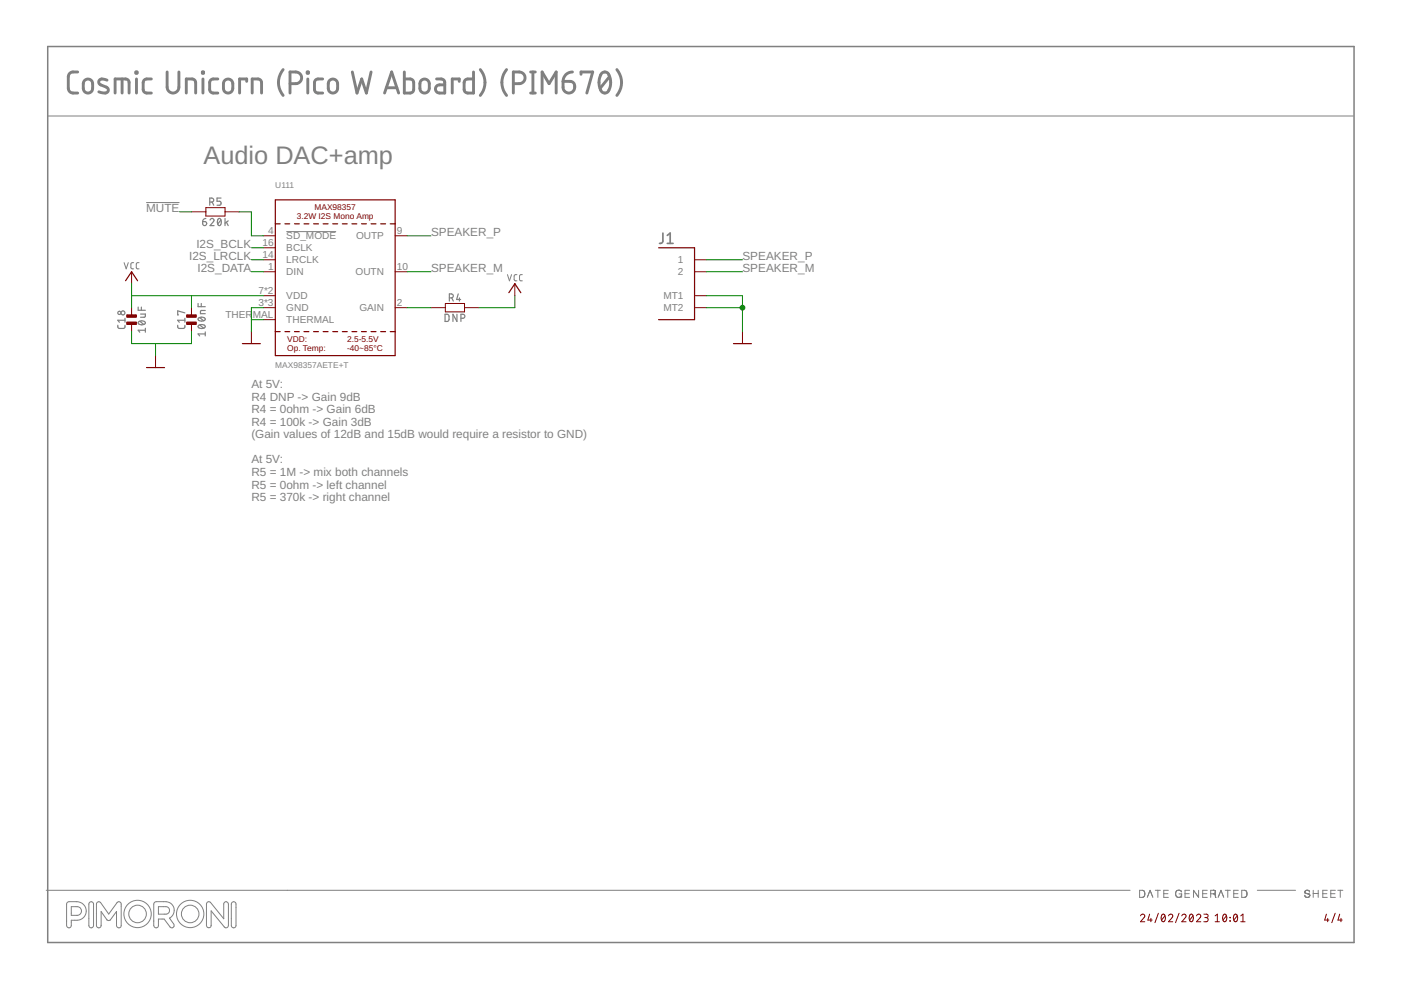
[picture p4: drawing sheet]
<svg xmlns="http://www.w3.org/2000/svg" width="297mm" height="210mm" viewBox="0 0 297 210" stroke-linecap="round" stroke-linejoin="round" font-family="sans-serif">
<g fill="none" stroke="#808080" stroke-width=".21">
<path d="M10.1 24.6h276.8M26.3 55.7l.5 1.3 .4-1.3M28.3 55.7h-.4l-.2 .3 .1 .8 .5 .2M29.5 55.7h-.5l-.1 .3v.8l.6 .2M31 42.9h7.1M60.7 49.1h10.6M107.6 58.2l.4 1.3 .5-1.3M109.6 58.2l-.4 .1-.2 .2 .1 .9 .5 .1M110.7 58.2l-.4 .1-.1 .2v.9l.5 .1M9.8 188.8h229.8M14.2 191.4l.4-.2a3.9 3.9 0 0 1 2.8 .3 1.96 1.96 0 0 1 .8 2.2 1.96 1.96 0 0 1-1.9 1.4h-1.2v1.1a.5 .5 0 0 1-.5 .5 .5 .5 0 0 1-.5-.5zM15.1 192.2h1.3a.92 .92 0 0 1 .9 1 .92 .92 0 0 1-.9 .9h-1.3z"/>
<path d="M18.9 191.4a.5 .5 0 0 1 .6-.2 .5 .5 0 0 1 .3 .5v4.5a.5 .5 0 0 1-.5 .5 .5 .5 0 0 1-.5-.5zM20.6 191.4l.4-.2 .3 .1 1.8 2.5 1.7-2.4a.49 .49 0 0 1 .6-.2 .49 .49 0 0 1 .3 .5v4.5a.5 .5 0 0 1-.5 .5 .5 .5 0 0 1-.5-.5v-2.9l-1.3 1.7-.3 .2-.4-.1-1.3-1.8v2.9a.5 .5 0 0 1-.5 .5 .5 .5 0 0 1-.5-.5zM32.7 191.4l.4-.2h2.1a1.85 1.85 0 0 1 1.7 1.4 1.85 1.85 0 0 1-1 2.1l.9 1.2a.5 .5 0 0 1 0 .7 .5 .5 0 0 1-.7 0l-1.3-1.7h-1.2v1.3a.5 .5 0 0 1-.5 .5 .5 .5 0 0 1-.5-.5zM33.6 192.2h1.6a.79 .79 0 0 1 .7 .8 .79 .79 0 0 1-.7 .8h-1.6zM44 191.3l.3-.1 .3 .1 2.8 3.5v-3.1a.5 .5 0 0 1 .6-.5 .5 .5 0 0 1 .4 .5v4.5l-.1 .4-.3 .1-.4-.1-2.8-3.5v3.1a.5 .5 0 0 1-.5 .5 .5 .5 0 0 1-.5-.5v-4.5zM49.1 191.4a.5 .5 0 0 1 .6-.2 .5 .5 0 0 1 .3 .5v4.5a.5 .5 0 0 1-.5 .5 .5 .5 0 0 1-.5-.5zM241.6 188.8h.6a.87 .87 0 0 1 .4 1.2l-.3 .2-.7 .1zM242.6 189v.1M243.2 190.3l.6-1.5 .6 1.5M244.9 188.8h1.1M245.5 188.8v1.5M246.7 189.5h.9"/>
<path d="M247.7 188.8h-1v1.5h1M250 189.5h.5M250.2 188.8h.1M250.4 188.9v.1M250.5 189.1a.72 .72 0 0 0-1-.2 .72 .72 0 0 0-.1 1.1 .72 .72 0 0 0 1 .1l.1-.6M250.5 189.5v.8M251.2 189.5h.9M252.2 188.8h-1v1.5h1M254.1 188.8v1.5l-1.1-1.5v1.5M255 189.5h.9M256 188.8h-1v1.5h1M257.3 189.5h.1"/>
<path d="M257.4 189.5h.1M257.5 189.5h-.8M257.5 189.5l.1 .2 .1 .5M257.5 188.8h.1M257.5 189.5h.1M257.6 188.8h.1M257.6 189.6h.1M257.6 189.7h.1M257.7 188.9v.4l-.2 .1M257.7 190h.1M257.7 189.3l-.2 .2M257.7 189l-.1-.2h-.9v1.5"/>
<path d="M257.7 190.2l.1 .1M257.7 190.2h.1M258.3 190.3l.6-1.5 .6 1.5M259.8 188.8h1.1M260.3 188.8v1.5M261.6 189.5h.9M262.6 188.8h-1v1.5h1M263.3 188.8h.6a.85 .85 0 0 1 .2 1.4l-.8 .1zM266.6 188.8h8.1M276.6 189.8l.2 .4M276.7 189.3l1 .4M276.7 189.3h.1"/>
<path d="M276.8 189.4h.1M276.9 188.8h-.1M276.9 188.8h.1M276.9 189.4h.1M277 188.8h.1M277 188.8l-.3 .2v.3M277 188.8a.46 .46 0 0 1 .6 .3M277 189.4l.1 .1M277.2 189.5h.1M277.4 189.5l.1 .1M277.5 189.6h.1M277.6 189.7l.1 .3"/>
<path d="M277.6 190l-.3 .3-.5-.2M277.7 190h-.1M278.4 188.8v1.5M278.4 189.4h1.1M279.5 188.8v1.5M280.5 189.5h.8M281.4 188.8h-.9v1.5h.9M282.2 189.5h.8M283.1 188.8h-.9v1.5h.9M283.6 188.8h1.1M284.2 188.8v1.5"/>
<circle cx="29.2" cy="193.8" r="2.9"/>
<circle cx="29.2" cy="193.8" r="1.86"/>
<circle cx="40.3" cy="193.8" r="2.9"/>
<circle cx="40.3" cy="193.8" r="1.86"/>
</g>
<path d="M10.1 9.9h277v189.9h-277z" fill="none" stroke="#808080" stroke-width=".32"/>
<g fill="none" stroke="#808080" stroke-width=".25">
<path d="M43 47h.5a.42 .42 0 0 1 .3 .5 .42 .42 0 0 1-.4 .3 .42 .42 0 0 1-.4-.4zM43.6 46.3l-.4 .1-.2 .6M44.5 42.8h.4a.42 .42 0 0 0 .4-.4 .42 .42 0 0 0-.4-.4h-.4v1.5M44.5 46.7a.41 .41 0 0 1 .6-.4 .41 .41 0 0 1 .2 .7l-.8 .8h.9M45 42.8l.3 .7M46.3 46.4l.2-.1a.9 .9 0 0 1 0 1.5 .96 .96 0 0 1-.2-1.4zM46.8 46.7l-.6 .8M46.9 42h-.9v.7h.5a.43 .43 0 0 1 .4 .4 .43 .43 0 0 1-.4 .4h-.5M47.7 46.3v1.5M48 47.1l.4 .7M48.4 46.8l-.7 .5M25 69v.4l.3 .2h1l.2-.2v-.4"/>
<path d="M26.5 67.9h-1.5l.3 .4M26.5 67.5v.8M29.3 65.1v.7h1.5M29.4 68.2a.84 .84 0 0 1 1.4 .4 .97 .97 0 0 1-1.5-.1zM29.6 68.1l.9 .7M29.8 66.6h1v.5l-.2 .2h-.8M30 65.1v.7M30.8 70h-1.5l.3 .4M30.8 69.6v.8M37.7 69v.4l.3 .2h1l.2-.2v-.4M39.2 67.5v.8M39.2 66.3l-1.5-.4v.9h.1"/>
<path d="M39.2 67.9h-1.5l.3 .4M42 64.3v.7h1.5M42.1 69a.84 .84 0 0 1 1.4 .4 .97 .97 0 0 1-1.5-.2zM42.1 67.4a.84 .84 0 0 1 1.4 .4 .97 .97 0 0 1-1.5-.1zM42.3 68.9l.9 .7M42.3 67.3l.9 .7M42.7 64.3v.7M43.5 65.8h-.8l-.2 .3v.4h1M43.5 70.8h-1.5l.3 .4M43.5 70.4v.8M94.4 66.6l.6 .1 .2 .2v.8l-.2 .4-.6 .1zM95.3 63.2h.4a.42 .42 0 0 0 .4-.5 .42 .42 0 0 0-.4-.4h-.4v1.5"/>
<path d="M95.8 63.2l.3 .6M96.9 66.6v1.6l-.9-1.6v1.6M97.2 62.3l-.4 1.2h.9M97.4 63.2v.6M97.7 67.5h.4a.42 .42 0 0 0 .5-.4 .42 .42 0 0 0-.5-.5h-.4v1.6"/>
<circle cx="25.3" cy="66.3" r=".34"/>
<circle cx="26.1" cy="66.3" r=".43"/>
</g>
<path d="M140.5 49.4v1.9l-.2 .3h-.5M141.5 51.6h1.2M141.5 49.9l.6-.5v2.2" fill="none" stroke="#808080" stroke-width=".36"/>
<g fill="none" stroke="#800000" stroke-width=".21">
<path d="M27.9 57.6v2.6M40.6 44.9h3M43.6 44h4.1v1.8h-4.1zM47.7 44.9h3.1M55.8 50h2.6M55.8 52.5h2.6M55.8 55.1h2.6M55.8 57.6h2.6M83.8 50h2.5M83.8 57.6h2.5M147.3 55.1h2.5M147.3 57.6h2.5"/>
<path d="M27.9 65.2v1.7M27.9 68.7v1.6M33 75.4v2.5M40.6 65.2v1.7M40.6 68.7v1.6M53.3 70.3v2.6M55.8 62.7h2.6M55.8 65.2h2.6M55.8 67.8h2.6M83.8 65.2h2.5M91.4 65.2h3M94.4 64.3h4.1v1.8h-4.1z"/>
<path d="M98.5 65.2h3M109.2 60.2v2.5M147.3 62.7h2.5M147.3 65.2h2.5M157.4 70.3v2.6M241.8 194.2a.44 .44 0 0 1 .6-.4 .44 .44 0 0 1 .2 .7l-.8 .9h.9M243.7 193.8l-.3 1.3h.9M244 194.7v.7M245.6 193.6l-.7 2M246.4 193.9l.2-.1a.93 .93 0 0 1 0 1.6 .98 .98 0 0 1-.2-1.5zM247 194.2l-.7 .9M247.8 194.2a.44 .44 0 0 1 .6-.4 .44 .44 0 0 1 .1 .7l-.7 .9h.8"/>
<path d="M250 193.6l-.8 2M250.6 194.2a.44 .44 0 0 1 .6-.4 .44 .44 0 0 1 .1 .7l-.7 .9h.9M252.3 193.9l.3-.1a.95 .95 0 0 1 0 1.6 1 1 0 0 1-.3-1.5zM252.9 194.2l-.7 .9M253.7 194.2a.45 .45 0 0 1 .6-.4 .45 .45 0 0 1 .2 .7l-.8 .9h.9M255.2 193.8h.6a.36 .36 0 0 1 .4 .4 .36 .36 0 0 1-.4 .3h-.4M255.7 194.5a.44 .44 0 0 1 .5 .5 .44 .44 0 0 1-.5 .4h-.5M257.6 195.4h1M257.6 194.2l.5-.4v1.6M259.4 193.9l.3-.1a.95 .95 0 0 1 0 1.6 1 1 0 0 1-.3-1.5zM260 194.2l-.7 .9M260.8 194.5l.1 .1z"/>
<path d="M260.8 195.2l.1 .1zM261.7 193.9l.3-.1a.95 .95 0 0 1 0 1.6 1 1 0 0 1-.3-1.5zM262.3 194.2l-.7 .9M263.1 195.4h.9M263.1 194.2l.4-.4v1.6M281.2 193.8l-.3 1.3h.9M281.5 194.7v.7M283.1 193.6l-.7 2M284 193.8l-.3 1.3h.9M284.3 194.7v.7"/>
</g>
<g fill="none" stroke="#800000" stroke-width=".25">
<path d="M26.6 59.5l1.3-1.9 1.3 1.9M58.4 47.5h1M58.4 42.4h25.4v33h-25.4zM60.4 47.5h1M62.4 47.5h1.1M64.5 47.5h1M66.5 47.5h1M68.5 47.5h1.1M70.5 47.5h1.1M72.6 47.5h1M74.6 47.5h1M76.6 47.5h1.1"/>
<path d="M78.7 47.5h1M80.7 47.5h1M82.7 47.5h1.1M139.6 52.5h7.7v15.3h-7.7M31.1 77.9h3.8M51.4 72.9h3.8M58.4 70.3h1M60.4 70.3h1M62.4 70.3h1.1M64.5 70.3h1M66.5 70.3h1M68.5 70.3h1.1"/>
<path d="M70.5 70.3h1.1M72.6 70.3h1M74.6 70.3h1M76.6 70.3h1.1M78.7 70.3h1M80.7 70.3h1M82.7 70.3h1.1M107.9 62.1l1.3-1.9 1.2 1.9M155.5 72.9h3.8"/>
</g>
<g fill="#800000" stroke="#800000" stroke-width=".21">
<path d="M39.6 66.8h2v.5h-2z"/>
<path d="M39.6 68.3h2v.5h-2z"/>
<path d="M26.9 66.8h2v.5h-2z"/>
<path d="M26.9 68.3h2v.5h-2z"/>
</g>
<g fill="none" stroke="#008000" stroke-width=".21">
<path d="M38.1 44.9h2.5M50.8 44.9h2.5v5.1h2.5M53.3 52.5h2.5M53.3 57.6h2.5M53.3 55.1h2.5M86.3 57.6h5.1M86.3 50h5.1M149.8 57.6h7.6M149.8 55.1h7.6M27.9 60.2v5M27.9 70.3v2.6h12.7v-2.6M27.9 62.7h27.9"/>
<path d="M33 72.9v2.5M40.6 62.7v2.5M53.3 67.8h2.5M55.8 65.2h-2.5v5.1M86.3 65.2h5.1M109.2 62.7v2.5h-7.7M149.8 65.2h7.6M149.8 62.7h7.6v7.6"/>
</g>
<circle cx="157.4" cy="65.2" r=".51" fill="#008000" stroke="#008000" stroke-width=".21"/>
<g fill="none" stroke="#808080" stroke-width=".61">
<path d="M16.5 15.3h-1.3l-.4 .3-.3 .4v2.7l.3 .7a1.84 1.84 0 0 0 1.7 .3M18 17a1 1 0 0 1 1.1-.2 1 1 0 0 1 .5 .9 1.82 1.82 0 0 1-.3 1.8 1 1 0 0 1-1.1 .1 1 1 0 0 1-.5-.9 1.74 1.74 0 0 1 .3-1.7zM22.7 17l-.7-.2a.71 .71 0 0 0-.8 .1 .71 .71 0 0 0-.2 .8l.3 .3 1.3 .5a.65 .65 0 0 1 .4 .7 .65 .65 0 0 1-.7 .5l-1.3-.2M24.4 19.7v-3h2.2l.6 .4 .2 .4v2.2M25.9 16.7v3M28.8 15.3h.3v.2h-.3zM28.9 16.7v3M32.1 16.7l-1.2 .1-.4 .3-.1 .4v1.5l.1 .4 .4 .3h1.2M35.4 15.3v3.2a1.25 1.25 0 0 0 1.3 1.2 1.25 1.25 0 0 0 1.2-1.2v-3.2M39.5 19.7v-3h1.2l.6 .4 .2 .4v2.2M42.9 15.3h.3v.2h-.3zM43 16.7v3"/>
<path d="M46.2 16.7l-1.2 .1-.4 .3-.2 .4v1.5l.2 .4 .4 .3h1.2M47.7 17a1 1 0 0 1 1.1-.2 1 1 0 0 1 .6 .9 1.82 1.82 0 0 1-.4 1.8 1 1 0 0 1-1 .1 1 1 0 0 1-.6-.9 1.74 1.74 0 0 1 .3-1.7zM52.3 17.3v-.6h-1.5v3M53.5 19.7v-3h1.2l.6 .4 .2 .4v2.2M60 14.8a4.3 4.3 0 0 0 0 5.4M61.5 17.7a2.18 2.18 0 0 0 2-.3 1.23 1.23 0 0 0 .4-1.3 1.23 1.23 0 0 0-1.2-.8h-1.2v4.4M65.1 15.3h.3v.2h-.3zM65.3 16.7v3M68.4 16.7l-1.2 .1-.4 .3-.1 .4v1.5l.1 .4 .4 .3h1.2M69.9 17a1 1 0 0 1 1.1-.2 1 1 0 0 1 .6 .9 1.73 1.73 0 0 1-.4 1.8 .99 .99 0 0 1-1 .1 .99 .99 0 0 1-.6-.9 1.74 1.74 0 0 1 .3-1.7zM74.7 15.3l1 4.4 1-3 1 3 1-4.4M81.5 19.7l1.5-4.4 1.5 4.4"/>
<path d="M81.9 18.6h2.2M85.7 15.3v4.4h1.3l.4-.1 .3-.6v-1.5l-.1-.4-.6-.4h-1.3M89.4 17a1 1 0 0 1 1-.2 1 1 0 0 1 .6 .9 1.73 1.73 0 0 1-.3 1.8 .99 .99 0 0 1-1.1 .1 .99 .99 0 0 1-.6-.9 1.74 1.74 0 0 1 .4-1.7zM92.6 16.7l1.2 .1 .5 .5v2.4h-1.1a.87 .87 0 0 1-.9-.8 .87 .87 0 0 1 .9-.9h1.1M97.4 17.3v-.6h-1.5v3M100.4 15.3v4.4h-1.2l-.5-.1-.3-.6v-1.5l.2-.4 .6-.4h1.2M101.8 14.8a4.3 4.3 0 0 1 0 5.4M107.4 14.8a4.3 4.3 0 0 0 0 5.4M108.8 17.7a2.2 2.2 0 0 0 2.1-.3 1.23 1.23 0 0 0 .3-1.3 1.23 1.23 0 0 0-1.1-.8h-1.3v4.4M112.5 19.7h1M112.5 15.3h1M113 15.3v4.4"/>
<path d="M114.9 19.7v-4.4l1.5 2.4 1.5-2.4v4.4M119.4 17.3h1.5a1.24 1.24 0 0 1 1 1.3 1.24 1.24 0 0 1-1.4 1.1 1.24 1.24 0 0 1-1.1-1.2zM121.4 15.3a1.95 1.95 0 0 0-2 2M123.2 15.7v-.4h2.5l-1.3 4.4M127.6 15.5a1.01 1.01 0 0 1 1.1-.1 1.01 1.01 0 0 1 .6 .9 3.2 3.2 0 0 1-.6 3.3 1.03 1.03 0 0 1-1.5-.9 3.6 3.6 0 0 1 .4-3.2zM129.2 16.3l-2 2.4M130.8 14.8a4.3 4.3 0 0 1 0 5.4"/>
</g>
<text font-size="5.4" fill="#808080" x="43.1" y="34.8">Audio DAC+amp</text>
<g font-size="2.5" fill="#808080">
<text x="31" y="44.9">MUTE</text>
<text x="41.6" y="52.5">I2S_BCLK</text>
<text x="91.4" y="50">SPEAKER_P</text>
<text x="40.1" y="55.1">I2S_LRCLK</text>
<text x="41.9" y="57.6">I2S_DATA</text>
<text x="91.4" y="57.6">SPEAKER_M</text>
<text x="157.4" y="55.1">SPEAKER_P</text>
<text x="157.4" y="57.6">SPEAKER_M</text>
<text x="53.3" y="82.3">At 5V:</text>
<text x="53.3" y="84.9">R4 DNP -&gt; Gain 9dB</text>
<text x="53.3" y="87.6">R4 = 0ohm -&gt; Gain 6dB</text>
<text x="53.3" y="90.3">R4 = 100k -&gt; Gain 3dB</text>
<text x="53.3" y="92.9">(Gain values of 12dB and 15dB would require a resistor to GND)</text>
<text x="53.3" y="98.3">At 5V:</text>
<text x="53.3" y="100.9">R5 = 1M -&gt; mix both channels</text>
<text x="53.3" y="103.6">R5 = 0ohm -&gt; left channel</text>
<text x="53.3" y="106.3">R5 = 370k -&gt; right channel</text>
</g>
<g font-size="2.1" fill="#808080">
<text x="55.6" y="52.2">16</text>
<text x="56.8" y="49.6">4</text>
<text x="60.7" y="50.8">SD_MODE</text>
<text x="60.7" y="53.3">BCLK</text>
<text x="75.5" y="50.8">OUTP</text>
<text x="84.1" y="49.6">9</text>
<text x="55.6" y="54.7">14</text>
<text x="56.8" y="57.3">1</text>
<text x="60.7" y="55.8">LRCLK</text>
<text x="60.7" y="58.4">DIN</text>
<text x="75.4" y="58.4">OUTN</text>
<text x="84.1" y="57.3">10</text>
<text x="143.7" y="55.8">1</text>
<text x="143.7" y="58.4">2</text>
<text x="54.8" y="62.3">7*2</text>
<text x="54.8" y="64.9">3*3</text>
<text x="60.7" y="63.5">VDD</text>
<text x="60.7" y="66">GND</text>
<text x="76.2" y="66">GAIN</text>
<text x="84.1" y="64.9">2</text>
<text x="140.6" y="63.5">MT1</text>
<text x="140.6" y="66">MT2</text>
<text x="47.8" y="67.4">THER</text>
<text x="53.6" y="67.4">MAL</text>
<text x="60.7" y="68.5">THERMAL</text>
</g>
<g font-size="1.8" fill="#808080">
<text x="58.4" y="39.8">U111</text>
<text x="58.4" y="77.9">MAX98357AETE+T</text>
</g>
<g font-size="1.8" fill="#800000">
<text x="62.9" y="46.5">3.2W I2S Mono Amp</text>
<text x="66.7" y="44.6">MAX98357</text>
<text x="60.9" y="72.5">VDD:</text>
<text x="60.9" y="74.4">Op. Temp:</text>
<text x="73.6" y="72.5">2.5-5.5V</text>
<text x="73.6" y="74.4">-40~85°C</text>
</g>
</svg>
